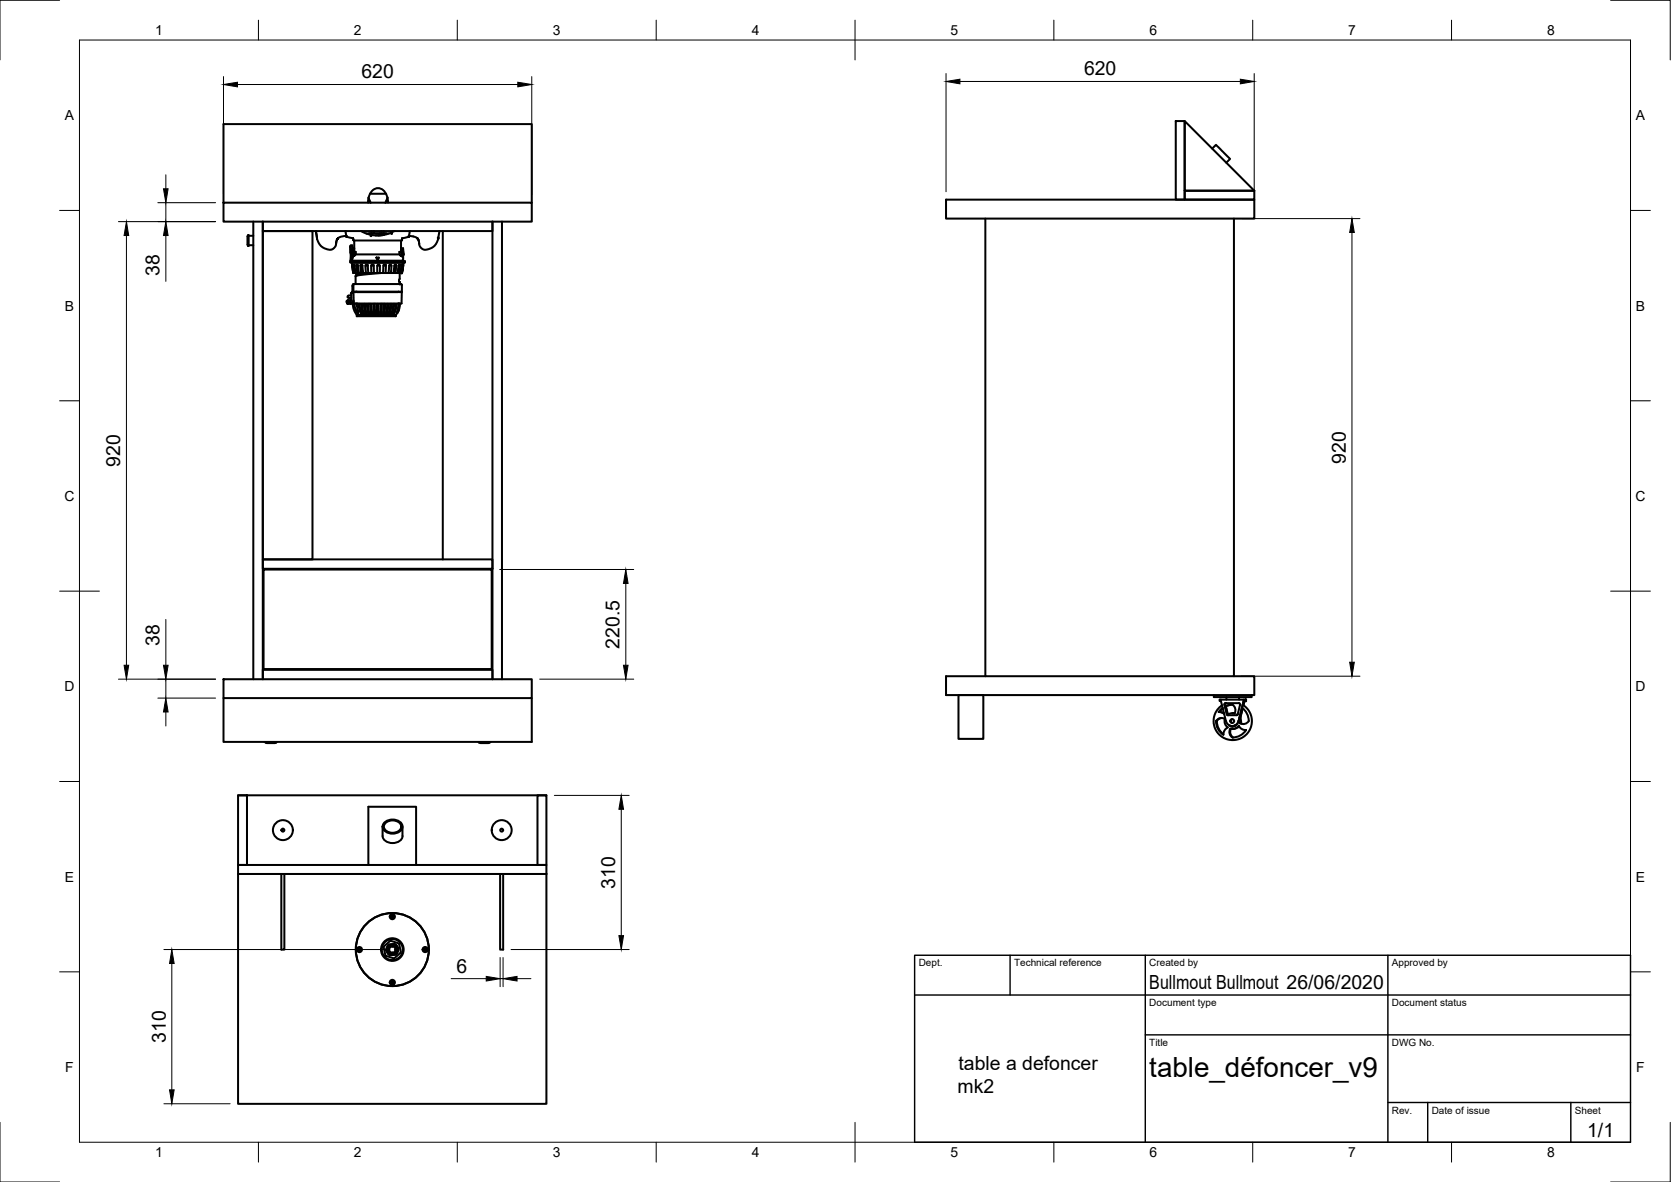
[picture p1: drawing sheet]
<svg xmlns="http://www.w3.org/2000/svg" width="420mm" height="297mm" viewBox="0 0 420 297" stroke-linecap="round" stroke-linejoin="round" font-family="sans-serif">
<!-- layer: Visible -->
<g fill="none" stroke="#000" stroke-width=".51">
<path d="M295.6 30.4h2.3v19.8h-2.3zM297.9 30.4l17.5 17.5h-17.5zM304.8 37.3l1-.9 3.5 3.5-1 1M56.2 50.9h77.5v4.8h-77.5zM56.2 50.9v-19.7h77.5v19.7M62.4 59.1l.1 2.7-.3-.3v-2.1zM62.4 59.1v2.7M62.5 59.3h1.2M63.7 55.7v115M66.1 58.1h12.5v82.5h-12.5zM79.4 58.1l.3 1.8M86.9 58.1l.3 1.4 1.6 .4"/>
<path d="M87.1 59.3l-1.3 .2-.8 .4-.4 .6-.3 1.5-.5 .5-.6 .3-1.3-.3-1.1-.6-.6-.7-.5-1.3M88.8 59.9h.1M88.8 59.9v.4M90.8 58.1l2 .8 1.6 .3 2.7-.3 2-.8M92.1 58.7h5.7M92.5 50.9a3.3 3.3 0 0 1 2.5-3.6 3.1 3.1 0 0 1 2.6 3.6M92.7 49.7l.5 1.2M93 48.7h4M93.3 58.7h2.1M93.3 58.6l-.5 .1M93.5 58.1v.5M94 58.1v.5"/>
<path d="M95.4 58.6l1.7 .1M95.9 58.1v.5M96.3 59.1l-1.2 .1M96.5 58.1v.5M96.6 59l-2.2 .2M97.4 49.7l-.5 1.2M102.8 59.3l1.9 .4 .4 .4 .2 .5M103 58.1l-.2 1.3-1.7 .5v.4M103.1 58.1h.1M110.5 58.1l-.3 2-.6 1.2-.8 .8-.9 .5-1.2 .2-.8-.5-.5-.7-.3-1.6M111.3 58.1v82.5M126.2 55.7v115"/>
<path d="M237.9 50.2h77.5v4.7h-77.5zM247.8 54.9v115M297.9 47.9h17.5v2.3h-17.5zM310.3 54.9v115M62.5 61.6h1.2M84.6 60.6l-.1 .6M87.3 76.2h.2M87.5 76.2h.3M87.5 76.2h.7M87.5 76h.9l.1 .2M87.5 76h-.2v.2M87.5 76h.1"/>
<path d="M87.5 76.1h.2M87.5 76.1h.2zM87.5 76.1l.2-.1-.2 .1M87.5 76.1h.1M87.6 76.2h.5zM87.6 76.2h.1M87.7 76v.1M87.7 76.1h.2M87.7 76.1h.2zM87.7 76.1h.1M88 76.1h.3M88.1 62l.1-.3h.3l.2 .9"/>
<path d="M88.1 62h.1M88.1 62.3l-.1 .5 .2 .2M88.1 62l-.1 .1 .2 .2M88.2 62l-.1 .3M88.2 63.6v.5M88.2 63.2l-.1 .2 .1 .2M88.2 64.1h.1M88.2 64.1v1.5M88.2 76.2h-.8h.3M88.2 76.2h-.4M88.2 76.2l.5 .1M88.2 62.6v1"/>
<path d="M88.3 65.5l.2-.6v.7M88.3 73.8v1.5l-1.1 .3 .1 .6M88.3 74.3h-.7l-.2 .3 .3 .3 .6-.1M88.4 65.6h.1M88.5 64h-.1M88.5 66.1l.4 2.5M88.5 65.3v.1M88.6 63.5l-.1 1M88.6 73.4l-.3 .4M88.6 73.4h.3M88.7 73.4l-.4 .3M88.7 66.8h-.1"/>
<path d="M88.7 76.3l.3 1.5 .7 1.3M88.7 73.3v.1M88.7 62.5l.1 .6M88.7 63.1l.1 .3 .7-.1v.6M88.7 73.4h.2M88.7 63.1l.2 .2M88.7 63.1v.3M88.8 63.8v.2M88.8 64v.1M88.8 65.5l-.6 .1M88.8 60.3l.2 .1M88.9 71.4h11.9"/>
<path d="M88.9 71.6v1.8M88.9 71.4l-.3 .5v1.4h12.4v-1.7M88.9 73.4h.6M88.9 73.4v2.9M88.9 68.6l-.3-2.1 .2 1a.77 .77 0 0 0 .5 1.1M88.9 60.4h12.1M88.9 68.6h.1M89 60.4l.2 2.9-.5 .3v1.1l.1-.4h.3l.2-.3M89 65.5v.1M89 63.3v-.9l.1 .9M89.1 71.4l-.2 .2M89.1 76.3l.3 1.5 .6 .9-.3-2.4"/>
<path d="M89.2 66.8h-.3M89.3 68.6l-.3-.9v-1.2l.2 .2 .3 1.9h.5l-.4-1.6 .1-.4h.3l.3 2M89.3 68.6h.2M89.4 68.6l.2 .2M89.4 71.3v.1M89.4 63.9l-.1 .1M89.5 63.9h11M89.6 68.8v.4M89.7 79.1v.4h9.9v-.4M89.7 79.1h9.9M89.7 73.4h10.5M90 66.8h-.4"/>
<path d="M90.2 76.4h.2l.3 1.6 .4 1.1h-.2l-.3-.8zM90.8 76.4h.3l.1 1.2 .5 1.5h-.3l-.3-.7zM90.9 68.6l-.3-1.8 .2-.3 .3 .3 .2 1.8h.8M91 78.7v.4M91.1 66.8h-.5M91.3 68.6h-1.4l-.3 .2M91.5 78.6v.5M91.5 76.4h.3l.1 1.5 .4 1.2h-.3l-.2-.5zM91.7 76.4l.3 2M91.9 66.8h.6M92 78.5v.6M92.1 78.4h.1"/>
<path d="M92.1 68.6l-.2-1.9 .2-.2 .4 .2 .1 1.9h.9M92.1 68.6h.5M92.4 76.4l.3 2M92.7 78.5v.6M92.7 78.4l.1 .1M92.9 76.4a.41 .41 0 0 0-.4 .2 .41 .41 0 0 0 .1 .4l.4 2.1h-.3l-.2-.7-.2-2M93.1 76.4h.3l.3 2.7-.4-.1zM93.2 76.4l.2 2M93.3 78.5v.6M93.4 78.4l.2 .1M93.5 68.6l-.2-1.9 .3-.2 .4 .3v1.8h.9M93.5 68.6h.5l-3.6 .4-1 .4"/>
<path d="M94 66.8h-.7M94 76.4l.1 2.7-.2-2.6a.29 .29 0 0 1 .4 .1 .29 .29 0 0 1 0 .3l.1 2.2M94.1 78.4h.2M94.4 79.1h-.3M94.7 64.7h.5l-.2 .8zM94.7 64.7v.1M94.8 76.4h.3v2.7h-.3zM94.8 78.4h.3M94.9 66.8h.6M94.9 68.6l-.1-1.8 .3-.3 .4 .3-.1 1.8h1M94.9 68.6h.5M95 65.5h.1"/>
<path d="M95.1 78.4h-.3M95.2 64.7v.1M95.7 76.4h.3l-.1 1.5v1.2h-.4zM95.8 68.6l-6.3 .7-.1 2M95.8 78.4h-.2M95.8 78.5v.6M95.9 78.4h-.3M95.9 76.4v2M96.4 68.6v-1.9l.3-.2 .3 .2-.1 1.9h.8M96.4 68.6h.5M96.4 76.4h.3M96.4 66.8h.6"/>
<path d="M96.5 76.4l-.2 2.7h.3M96.6 78.4l-.2 .1M96.6 78.5v.6M96.6 78.4h-.2M96.7 76.4l-.1 2M96.8 76.4l-.2 2.7M97.2 78.5v.6M97.2 78.4l-.1 .1M97.2 78.4h-.1M97.5 76.4l-.3 2M97.6 76.4l-.4 2.7M97.7 76.4h-.4l-.3 2.7h.2"/>
<path d="M97.7 68.6l.2-1.9 .2-.2 .3 .2-.2 1.9h.7M97.7 68.6h.5M97.9 78.4h-.1M97.9 78.5v.6M97.9 78.4h.1M98.2 76.4l-.3 2M98.2 79.1l.5-1.5 .2-1.2h.2l-.2 1.5-.4 1.2M98.2 79.1h.3M98.4 76.4l-.2 1.6-.3 1.1M98.4 76.4h-.3l-.1 1.5-.4 1.2h.3M98.4 66.8h-.5M98.4 78.6v.5"/>
<path d="M98.9 68.6l.2-1.9 .3-.2 .2 .2v.3l-.3 1.6h.6M98.9 68.6h.4M99 78.7v.4M99.2 66.8h.4M99.5 76.4h.2v.4l-.2 1.2-.4 1-.3 .1 .5-1.1zM99.9 68.6l.5-2.1 .1 .4-.3 1.7h.4M99.9 68.6h.3M100.2 76.3l-.4 2.3 .5-.8 .3-1.5M100.2 66.8h.4M100.2 78l-.6 1.1M100.4 73.4h.6M100.5 63.3v.6"/>
<path d="M100.5 63.3h.1M100.5 63.3h.6l.2 .3v1.9h-12.7l-.1-.1M100.5 63.9l.1 .1M100.5 68.6v1.5l-.2 .2 .2 .6-.2-.2M100.5 71.3l.1 .1M100.5 70.9v.4M100.6 68.6l.5-2.1v.9l-.3 1.2h.1M100.6 68.6h.2M100.6 64l.2 .3 .4 .2M100.8 71.4l.3 .2M100.8 63.3v-.9l.1 .9M100.9 68.6h.1"/>
<path d="M100.9 65.5v.1M100.9 66.8h.3M101 60.4l-.3 2.9M101 73.3v3h-12.3M101.1 68.5l-.1 .1M101.1 68.5l.3-2-.5 2.1M101.1 60.3l-.1 .1M101.2 64.5l.1 .2M101.3 66.8h.1M101.4 63.9l-.1-1.6 .2 1.6M101.4 66.1l-.3 2.4M101.4 63.9v.2"/>
<path d="M101.5 63.9l-.1 .3M101.8 65.9l-13.3 .2M101.8 65.9v-.3l-13.7 .1v.2l.4 .2M101.8 65.9h.1M66.1 140.6h57.7v2.3h-57.7zM66.3 143.1h57.3v25h-57.3zM56.2 170.7h77.5v4.7h-77.5zM56.2 175.4v11h77.5v-11M66.1 168.3h57.7v2.4v-115v2.4h-57.7v-2.4v115M237.9 169.9h77.5v4.8h-77.5zM241 174.7h6.2v11h-6.2zM305.2 174.7v.5h9.5v-.5"/>
<path d="M306.5 178.9h.2M306.7 178.9l1.1 .3M307.4 177.9l-1 1 .8 .1 .6 .4M307.5 178l-.9 .9M308.2 177.5l.5 2M308.4 176.7l-.5 .2M308.4 175.2v.6M308.5 179.5l-.5-2.7 3.6-.1 .2 .4-.6 2.4-.2 .1M308.7 179.5h.1M309.8 177.1l-1.8 .4M309.9 177.1a1.62 1.62 0 0 1 .5 2.2M309.9 179.2l.5 .1"/>
<path d="M309.9 177.1l-1.8 .5M310.4 179.3h-1.1l-.7 .4M311 179.6h.1M311 179.6l.1 .1M311.2 179.5l-.3 .2h-2.1l-.3-.2 .3 .2M311.6 175.2v.6M312.3 177.9l1.1 1.2 .5 1.5a1.15 1.15 0 0 1-1.3 1.4l-.8-.3M312.3 177.9l-.3 1M312.4 178l-.6 2.4M312.5 177.1l1 .9 .9 1.4 .4 1.5-.2 1.8-.6 1.2-1.1 1.1-1.3 .7-1.3 .3-1.5-.1-1.6-.7-1-.9-.8-1.4-.3-1.6 .3-1.6 .8-1.4 1.1-1M312.5 178l-.6 2.4M312.6 177.2l.3-1.1-.2 1.2"/>
<path d="M312.7 176.1h.5v-.3h-6.5v.3h.3l1.3 5.1a1.62 1.62 0 0 0 1.5 1.3 1.62 1.62 0 0 0 1.6-1.3M312.7 176.1l-1.3 5.1M59.9 199.9h2.2v17.5h-2.2zM59.9 199.9h77.5M66.6 186.4l.5 .3h2l.5-.3M120.3 186.4l.5 .3h2.1l.4-.3M135.1 199.9h2.3v17.5h-2.3zM305.8 181.2a1.59 1.59 0 0 1 2.2-.5 1.98 1.98 0 0 0 .7 2.1 1.97 1.97 0 0 0-1.1 1.8M305.8 181.2h.1M305.8 181.2l.1 1.2 .5 1 1.2 1.3M306 181.2a4.1 4.1 0 0 0 1.6 3.3M307.2 180.4l-.7 .3-.6 .5"/>
<path d="M309.3 182.4l.6 .1M309.5 183.2a1.62 1.62 0 0 0 .6 2.1M309.8 182.5h.2zM309.8 182.5h.1M309.8 180.7a.48 .48 0 0 0-.4 .5 .48 .48 0 0 0 .4 .5M310 182.5l.4-.1-.3 .1M310.1 182.5h.1M310.6 182.3h.1M310.8 182.2a1.34 1.34 0 0 1-1.8 0M311.4 181.2a1.62 1.62 0 0 1-1.5 1.3M311.6 182.5l-.7 .5-1 .2M311.7 180.4l.1 1.3"/>
<path d="M311.7 180.1l.3 .8v.8M311.8 181.7h.2M312 181.7l.7 .3M313.2 183.5h.1M313.3 183.5l-.8 .9-.9 .6-1.7 .3M313.3 183.5a1.93 1.93 0 0 1-1.8-1.1 1.98 1.98 0 0 1-2.2 .7 1.64 1.64 0 0 0 .6 2.2M59.9 219.6v57.8h77.5v-57.8M59.9 217.4h77.5v2.2h-77.5zM70.7 219.6v19h.8v-19M92.6 217.4v-14.7h12v14.7M96.2 207.7v2.4a2.69 2.69 0 0 0 4.3 1.2l.6-.7 .1-2.9M96.5 206.8a3 3 0 0 1 4.6 .5 1.8 1.8 0 0 1-1.7 2.1 2.52 2.52 0 0 1-3.2-1.7z"/>
<path d="M96.8 206.9a2.6 2.6 0 0 1 4 .4 1.93 1.93 0 0 1-2.7 1.9 1.5 1.5 0 0 1-1.3-2.3zM125.8 219.6v19h.7v-19M96.4 237.9l1.7-1.5 2.2 .7 .5 2.2-1.7 1.6-2.2-.7zM97.2 238.9l.5 .9M97.4 238.6l.4 .1h-.4M97.6 238.7a1.09 1.09 0 0 0 1 1M97.7 237.4l-.4 .6-.2 .6M97.7 237.3l1.2-.1a.96 .96 0 0 1 .9 .8l.2 .2a1 1 0 0 1-.2 1.2l-.1 .2a.84 .84 0 0 1-1 .4h-.4a.96 .96 0 0 1-.9-.7l-.1-.2a1 1 0 0 1 .2-1.2zM97.9 238.7a.79 .79 0 0 0 .8 .7M98.6 237.4v.4M98.6 239.4v.4M98.6 237.5a1.09 1.09 0 0 0-1 1.1"/>
<path d="M98.7 237.4v.4M98.7 239.4v.4M98.7 237.5a1.09 1.09 0 0 1 1 1.1M98.7 237.8h-.1a.79 .79 0 0 0-.7 .8M98.7 237.8a.79 .79 0 0 1 .7 .8M99.4 238.7h.4M99.4 238.6h.4M99.4 238.7a.79 .79 0 0 1-.7 .7M99.4 238.6v.1M99.5 237.4l.5 .5 .1 .5M99.7 238.7a1.09 1.09 0 0 1-1 1M100.2 238.7l-.2 .6-.4 .5"/>
<circle cx="88.9" cy="63.9" r=".18"/>
<circle cx="101" cy="63.9" r=".18"/>
<circle cx="309.8" cy="181.2" r=".48"/>
<circle cx="71.1" cy="208.6" r="2.51"/>
<circle cx="71.1" cy="208.6" r=".37"/>
<circle cx="126.1" cy="208.6" r=".37"/>
<circle cx="126.1" cy="208.6" r="2.51"/>
<circle cx="90.4" cy="238.6" r=".35"/>
<circle cx="90.4" cy="238.6" r=".2"/>
<circle cx="90.4" cy="238.6" r=".65"/>
<circle cx="98.6" cy="238.6" r="9.2"/>
<circle cx="98.6" cy="238.6" r="2.64"/>
<circle cx="98.6" cy="238.6" r="1.2"/>
<circle cx="98.6" cy="230.4" r=".35"/>
<circle cx="98.6" cy="230.4" r=".2"/>
<circle cx="98.6" cy="230.4" r=".65"/>
<circle cx="98.6" cy="238.6" r="1.26"/>
<circle cx="98.6" cy="238.6" r="2.85"/>
<circle cx="106.9" cy="238.6" r=".35"/>
<circle cx="106.9" cy="238.6" r=".2"/>
<circle cx="106.9" cy="238.6" r=".65"/>
<circle cx="98.6" cy="246.9" r=".35"/>
<circle cx="98.6" cy="246.9" r=".2"/>
<circle cx="98.6" cy="246.9" r=".65"/>
</g>
<g fill="#000" stroke="#000" stroke-width=".25">
<circle cx="87.1" cy="59.4" r=".24"/>
<circle cx="93.3" cy="59.2" r=".24"/>
<circle cx="98.5" cy="58.7" r=".24"/>
<circle cx="102.8" cy="59.4" r=".24"/>
<circle cx="110.2" cy="59.8" r=".24"/>
<circle cx="87.4" cy="76.2" r=".24"/>
<circle cx="87.5" cy="76.2" r=".24"/>
<circle cx="88" cy="76.1" r=".24"/>
<circle cx="88.2" cy="76.2" r=".24"/>
<circle cx="88.3" cy="73.8" r=".24"/>
<circle cx="88.3" cy="76.1" r=".24"/>
<circle cx="88.5" cy="64.9" r=".24"/>
<circle cx="88.6" cy="73.4" r=".24"/>
<circle cx="88.7" cy="73.4" r=".24"/>
<circle cx="88.8" cy="75.7" r=".24"/>
<circle cx="100.6" cy="71.4" r=".24"/>
<circle cx="100.9" cy="63.3" r=".24"/>
<circle cx="101" cy="68.6" r=".24"/>
<circle cx="101.4" cy="66.1" r=".24"/>
<circle cx="313.2" cy="175.8" r=".24"/>
<circle cx="313.2" cy="176.1" r=".24"/>
</g>
<!-- layer: Border -->
<g fill="none" stroke="#000" stroke-width=".25">
<path d="M15 .1h-15v15M20 10.1h390v276.9h-390zM65 5.1v5M115 5.1v5M165 5.1v5M215 5.1v10M265 5.1v5M315 5.1v5M365 5.1v5M405 .1h15v15M15 52.9h5M410 52.9h5"/>
<path d="M15 100.7h5M410 100.7h5M15 148.6h10M405 148.6h10M15 196.4h5M410 196.4h5M15 244.2h5M410 244.2h5M0 282.1v14.9h15M65 287v5M115 287v5M165 287v5"/>
<path d="M215 282.1v9.9M265 287v5M315 287v5M365 287v5M420 282.1v14.9h-15"/>
</g>
<!-- layer: TitleBlock -->
<path d="M230 240.1h180v46.9h-180zM230 250h180M254 240.1v9.9M288 240.1v46.9M349 240.1v46.9M288 260.1h122M349 277.1h61M359 277.1v9.9M395 277.1v9.9" fill="none" stroke="#000" stroke-width=".36"/>
<!-- layer: Dimensions -->
<g fill="none" stroke="#000" stroke-width=".25">
<path d="M56.2 19.2v29.7M133.7 19.2v29.7M237.9 18.5v29.7M315.4 18.5v29.7M59.7 21.2h70.5M241.4 20.5h70.5M29.8 55.7h24.4M31.8 59.2v108M39.7 50.9h14.5M41.7 43.9v3.5M41.7 50.9v4.8M41.7 59.2v11.5"/>
<path d="M312.3 54.9h29.6M339.9 58.4v108M41.7 155.7v11.5M125.6 143.1h33.7M157.4 146.6v20.6M29.8 170.7h24.4M39.7 175.4h14.5M41.7 170.7v4.7M41.7 178.9v3.5M135.7 170.7h23.6M312.3 169.9h29.6M139.4 199.9h18.8"/>
<path d="M156.2 203.4v31.7M41.2 238.6h55.4M128.5 238.6h29.7M43.2 242.1v31.8M113.4 245.9h8.9M125.8 240.6v7.4M125.8 245.9h.7M126.5 240.6v7.4M130 245.9h3.5M41.2 277.4h16.7"/>
</g>
<g fill="#000" stroke="#000" stroke-width=".25">
<path d="M237.9 20.5l3.5-.6v1.2zM311.9 19.9l3.5 .6-3.5 .6zM56.2 21.2l3.5-.5v1.1zM130.2 20.7l3.5 .5-3.5 .6zM31.8 55.7l.6 3.5h-1.2zM41.1 47.4h1.2l-.6 3.5zM41.7 55.7l.6 3.5h-1.2zM339.9 54.9l.6 3.5h-1.1zM157.4 143.1l.5 3.5h-1.1zM31.2 167.2h1.2l-.6 3.5zM41.7 175.4l.6 3.5h-1.2zM41.1 167.2h1.2l-.6 3.5z"/>
<path d="M156.8 167.2h1.1l-.5 3.5zM339.4 166.4h1.1l-.6 3.5zM156.2 199.9l.6 3.5h-1.2zM155.6 235.1h1.2l-.6 3.5zM43.2 238.6l.6 3.5h-1.2zM122.3 245.4l3.5 .5-3.5 .6zM126.5 245.9l3.5-.5v1.1zM42.6 273.9h1.2l-.6 3.5z"/>
</g>
<text font-size="7" x="289" y="270.6">table_défoncer_v9</text>
<g font-size="4.9">
<text x="90.9" y="19.7">620</text>
<text x="272.6" y="18.9">620</text>
<text x="40.1" y="69.4" transform="rotate(-90 40.1 69.4)">38</text>
<text x="30.2" y="117.2" transform="rotate(-90 30.2 117.2)">920</text>
<text x="338.4" y="116.5" transform="rotate(-90 338.4 116.5)">920</text>
<text x="40.1" y="162.4" transform="rotate(-90 40.1 162.4)">38</text>
<text x="155.8" y="163" transform="rotate(-90 155.8 163)">220.5</text>
<text x="154.6" y="223.3" transform="rotate(-90 154.6 223.3)">310</text>
<text x="114.8" y="244.4">6</text>
<text x="289" y="248.5">Bullmout Bullmout 26/06/2020</text>
<text x="41.7" y="262.1" transform="rotate(-90 41.7 262.1)">310</text>
<text x="241" y="268.9">table a defoncer</text>
<text x="240.8" y="274.7">mk2</text>
<text x="399.1" y="285.7">1/1</text>
</g>
<g font-size="3.5">
<text x="39" y="8.8">1</text>
<text x="89" y="8.8">2</text>
<text x="139" y="8.8">3</text>
<text x="189" y="8.8">4</text>
<text x="239" y="8.8">5</text>
<text x="289" y="8.8">6</text>
<text x="339" y="8.8">7</text>
<text x="389" y="8.8">8</text>
<text x="16.3" y="30.2">A</text>
<text x="411.3" y="30.2">A</text>
<text x="16.3" y="78">B</text>
<text x="411.3" y="78">B</text>
<text x="16.2" y="125.9">C</text>
<text x="411.2" y="125.9">C</text>
<text x="16.2" y="173.7">D</text>
<text x="411.2" y="173.7">D</text>
<text x="16.3" y="221.6">E</text>
<text x="411.3" y="221.6">E</text>
<text x="16.4" y="269.4">F</text>
<text x="411.4" y="269.4">F</text>
<text x="39" y="290.8">1</text>
<text x="89" y="290.8">2</text>
<text x="139" y="290.8">3</text>
<text x="189" y="290.8">4</text>
<text x="239" y="290.8">5</text>
<text x="289" y="290.8">6</text>
<text x="339" y="290.8">7</text>
<text x="389" y="290.8">8</text>
</g>
<g font-size="2.5">
<text x="231" y="242.9">Dept.</text>
<text x="255" y="242.9">Technical reference</text>
<text x="289" y="242.9">Created by</text>
<text x="350" y="242.9">Approved by</text>
<text x="289" y="252.8">Document type</text>
<text x="350" y="252.8">Document status</text>
<text x="289" y="262.9">Title</text>
<text x="350" y="262.9">DWG No.</text>
<text x="350" y="279.9">Rev.</text>
<text x="360" y="279.9">Date of issue</text>
<text x="396" y="279.9">Sheet</text>
</g>
</svg>
